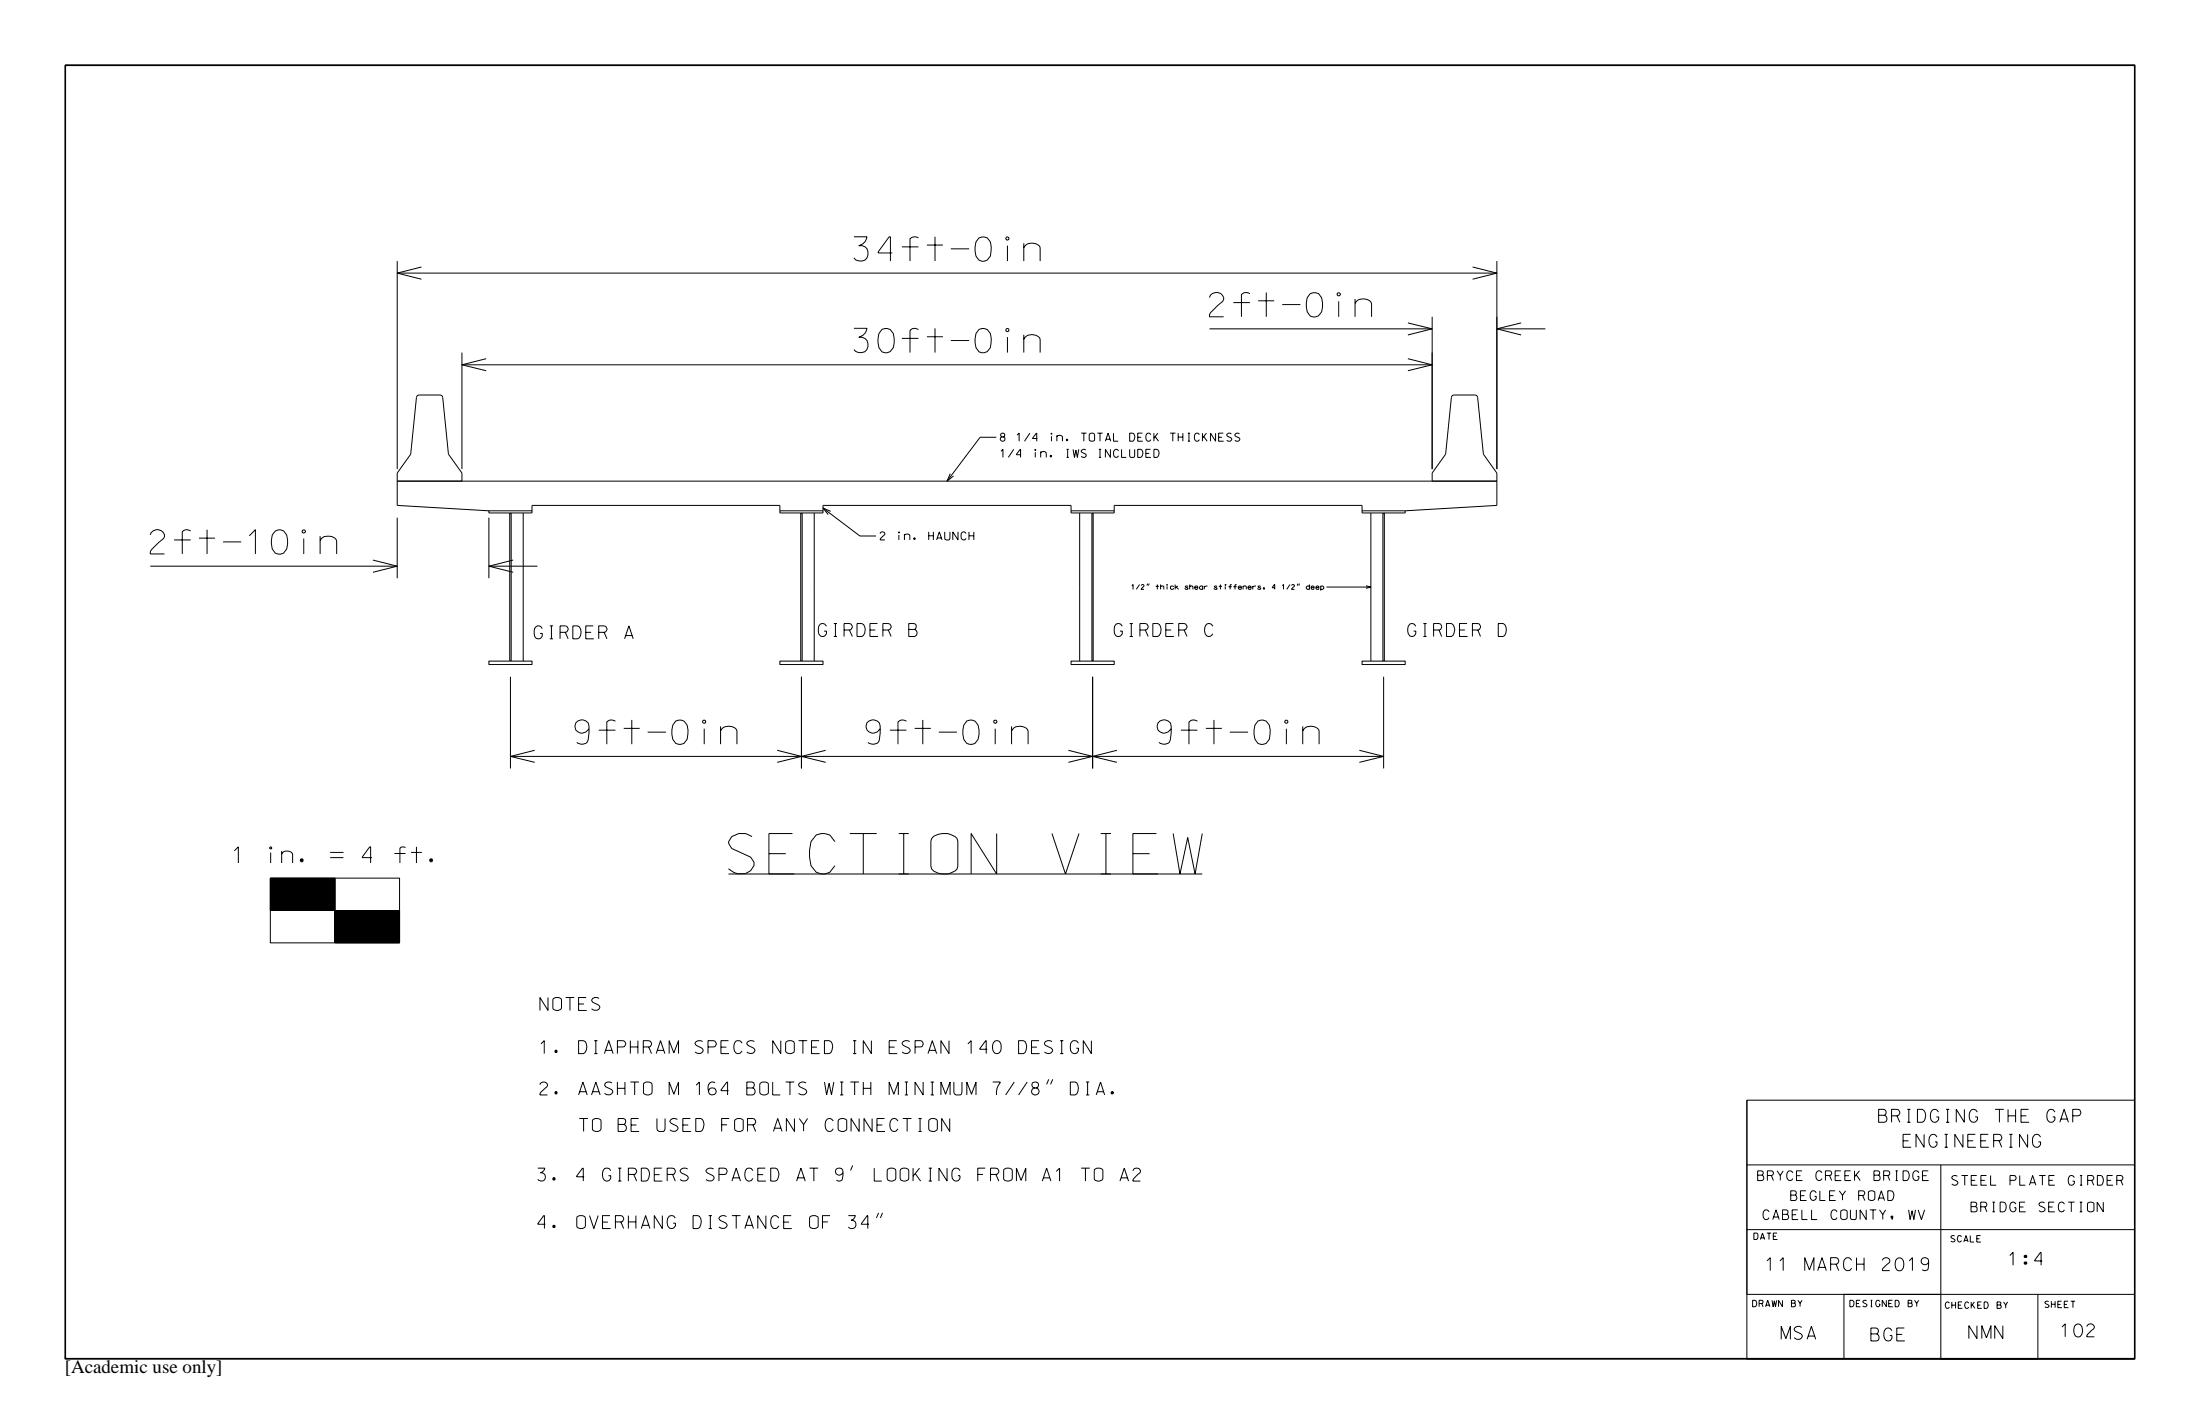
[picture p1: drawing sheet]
<svg xmlns="http://www.w3.org/2000/svg" width="432mm" height="279mm" viewBox="0 0 432 279" stroke-linecap="round" stroke-linejoin="round" font-family="sans-serif">
<path d="M12.8 266.3v.3h406.2v-253.8h-406.2v253.8" fill="none" stroke="#000" stroke-width=".25"/>
<g fill="none" stroke="#000" stroke-width=".2">
<path d="M12.8 12.7h406.2v254h-406.2zM78 51.2v40.8M78 53.6h215.8M82.7 52.4l-4.7 1.2 4.7 1.2M289 52.4l4.8 1.2-4.8 1.2M293.8 51.2v40.8M90.7 69.2v22.8M90.7 71.6h190.4M95.4 70.4l-4.7 1.2 4.7 1.1M237.4 64.5h43.7M276.3 70.4l4.8 1.2-4.8 1.1M276.3 63.4l4.8 1.1-4.8 1.2"/>
<path d="M281.1 62.2v29.8M285 77.7l.4-.2h4.1l.4 .2 1.2 11.4 2.7 3.7v1.6h-12.7v-1.6l2.6-3.7zM293.8 64.5h9.5M298.6 63.4l-4.8 1.1 4.8 1.2M161.5 99.7l7.3 5.5h3.1M186.5 92.9l-.6 1.5 1.2-1M195.5 85.8h-3.1l-6.5 8.6M29.5 111.1h48.5M73.2 109.9l4.8 1.2-4.8 1.2M78 101.6v11.9M96 100.2l-18-1v-6.4l2.6-3.7 1.1-11.1 .3-.4 4.4-.1 .4 .2 1.2 11.4 2.7 3.7v1.6h-12.7h215.8v4.8l-18 1M96 101.6v11.9"/>
<path d="M96 111.1h9.5M100 100.6h.3v29.1h-.3zM100 100.6h-4v-.4h8.4v.4h-4.1M100.7 109.9l-4.7 1.2 4.7 1.2M102.7 100.6v29.1M104.4 100.2v-1h48.7v1M157.2 100.6h.2v29.1h-.2zM157.2 100.6h-4.1v-.4h8.4v.4h-4.1M159.8 100.6v29.1M161.5 100.2v-1h48.7v1M163.1 100.3l-1.6-.6 1.1 1.3M211.9 100.6v29.1"/>
<path d="M214.3 100.6h.3v29.1h-.3zM214.3 100.6h-4.1v-.4h8.5v.4h-4.1M218.7 100.2v-1h48.6v1M225.2 114.5l-.1 .4M225.6 114.5l-.2 .4M254.8 114.5l-.2 .4M255.1 114.5l-.2 .4M260.3 115.2h8.8M268.1 114.9l1 .3-1 .2M269.1 100.6v29.1M271.4 100.6h.3v29.1h-.3zM271.4 100.6h-4.1v-.4h8.5v.4h-4.1"/>
<path d="M100 129.7h-4v.7h8.4v-.7h-4.1M100.2 132.8v18M157.2 129.7h-4.1v.7h8.4v-.7h-4.1M157.3 132.8v18M214.3 129.7h-4.1v.7h8.5v-.7h-4.1M214.5 132.8v18M271.4 129.7h-4.1v.7h8.5v-.7h-4.1M271.6 132.8v18M100.2 148.4h171.4M105 147.2l-4.8 1.2 4.8 1.2M152.5 147.2l4.8 1.2-4.8 1.2M162.1 147.2l-4.8 1.2 4.8 1.2"/>
<path d="M209.7 147.2l4.8 1.2-4.8 1.2M219.2 147.2l-4.7 1.2 4.7 1.2M266.8 147.2l4.8 1.2-4.8 1.2M53 172.3h.1M53 178.6h.1M53.1 172.3h25.3v12.7h-25.3zM53.1 178.6h25.3M53.1 172.3l6.3 6.3 6.3-6.3M53.1 175.6l3 3 6.4-6.3 3.3 3.3-3.1 3M53.1 177.8l.8 .8 6.4-6.3 5.5 5.4-1 .9M53.1 178.5l.1 .1 6.3-6.3 6.3 6.2-.3 .1M53.1 178.6l6.3-6.3 6.3 6.3"/>
<path d="M53.1 178.4l6.1-6.1 6.3 6.3M53.1 178l5.7-5.7 6.4 6.3M53.1 177.9l5.6-5.6 6.4 6.3M53.1 177.7l5.3-5.4 6.4 6.3 1-.9M53.1 177.5l5.1-5.2 6.4 6.3M53.1 177.4l5.1-5.1 6.4 6.3M53.1 177.4l5-5.1 6.4 6.3M53.1 177.3l4.9-5 6.4 6.3 1.4-1.3-1.3 1.3M53.1 177.2l4.8-4.9 6.4 6.3 1.5-1.4M53.1 177l4.6-4.7 6.4 6.3 1.7-1.5M53.1 176.7l4.3-4.4 6.4 6.3M53.1 176.6l4.3-4.3 6.3 6.3"/>
<path d="M53.1 176.5l4.1-4.2 6.4 6.3M53.1 176l3.7-3.7 6.4 6.3M53.1 175.9l3.6-3.6 6.3 6.3M53.1 175.6l3.3-3.3 6.4 6.3 3-3M53.1 175.5l3.1-3.2 6.4 6.3M53.1 175.4l3.1-3.1 6.3 6.3M53.1 175.4l3-3.1 6.4 6.3M53.1 175.3l2.9-3 6.4 6.3M53.1 175.2l2.8-2.9 6.4 6.3M53.1 175l2.6-2.7 6.4 6.3M53.1 174.9l2.6-2.6 6.4 6.3M53.1 174.9l2.5-2.6 6.4 6.3"/>
<path d="M53.1 174.8l2.4-2.5 6.4 6.3M53.1 174.7l2.4-2.4 6.3 6.3M53.1 174.2l1.9-1.9 6.4 6.3 4.4-4.3M53.1 174.2l1.8-1.9 6.4 6.3M53.1 174.1l1.8-1.8 6.3 6.3 4.6-4.5M53.1 173.3l.9-1 6.4 6.3M53.1 173.1l.8-.8 6.4 6.3M53.1 172.9l.5-.6-.5 .6 .5-.6 6.4 6.3M53.1 172.7l.3-.4 6.4 6.3M53.1 172.5l.1-.2 6.4 6.3 6.2-6.1M53.1 172.4l6.4 6.2 6.3-6.2M53.1 172.3l6.3 6.3 6.4-6.3"/>
<path d="M53.1 172.4l6.2 6.2M53.1 172.4l6.1 6.2M53.1 172.4l.1-.1-.1 .2 6.1 6.1M53.1 172.6l6 6M53.1 172.6l.2-.3-.2 .3 6 6M53.1 172.7l5.8 5.9M53.1 172.8l5.8 5.8M53.1 173l5.6 5.6M53.1 173l5.5 5.6M53.1 173.1l5.5 5.5M53.1 173.2l5.4 5.4M53.1 173.3l5.3 5.3"/>
<path d="M53.1 173.5l5.1 5.1M53.1 173.7l4.9 4.9M53.1 173.8l4.8 4.8M53.1 174l4.6 4.6M53.1 174.1l4.5 4.5M53.1 174.2l4.4 4.4M53.1 174.2l4.3 4.4M53.1 174.3l4.3 4.3M53.1 174.4l4.2 4.2M53.1 174.4l4.1 4.2M53.1 174.5l4.1 4.1M53.1 174.6l4 4"/>
<path d="M53.1 174.7l3.8 3.9M53.1 174.8l3.8 3.8M53.1 174.9l3.7 3.7M53.1 174.9l3.6 3.7M53.1 175l3.6 3.6M53.1 175.1l3.5 3.5M53.1 175.2l3.3 3.4M53.1 175.3l3.3 3.3M53.1 175.3l3.3 3.3-3.3-3.3M53.1 175.4l3.2 3.2M53.1 175.4l3.1 3.2-3.1-3.1M53.1 175.5l3.1 3.1"/>
<path d="M53.1 175.6l3 3-3-3M53.1 175.7l2.9 2.9M53.1 175.8l2.8 2.8M53.1 175.9l2.7 2.7M53.1 176l2.6 2.6M53.1 176.4l2.2 2.2M53.1 176.4l2.1 2.2-2.1-2.1M53.1 176.5l2.1 2.1M53.1 176.6l2 2-2-2M53.1 176.6l2 2M53.1 176.7l1.9 1.9M53.1 176.9l1.7 1.7"/>
<path d="M53.1 177.1l1.5 1.5M53.1 177.2l1.4 1.4M53.1 177.2l1.3 1.4M53.1 177.3l1.3 1.3M53.1 177.4l1.2 1.2M53.1 177.4l1.1 1.2-1.1-1.1M53.1 177.6l.9 1M53.1 177.7l.9 .9M53.1 177.8l.8 .8M53.1 177.9l.7 .7M53.1 177.9l.6 .7-.6-.6M53.1 178l.6 .6"/>
<path d="M53.1 178.1l.5 .5-.5-.5M53.1 178.1l.5 .5M53.1 178.2l.4 .4M53.1 178.3l.3 .3M53.1 178.4l.2 .2M53.1 178.4l.1 .2-.1-.1M53.1 178.5l.1 .1M53.1 178.6h.1M53.1 172.3h.1M53.1 172.7l.4-.4-.4 .5M53.1 173.1l.7-.8-.7 .8M53.1 172.3v.1"/>
<path d="M53.2 172.3l6.3 6.3 6.3-6.1-.3-.2M53.3 172.3l-.2 .2M53.3 172.3l-.2 .3M53.3 172.3l6.4 6.3M53.4 172.3l6.4 6.3M53.4 172.3l-.3 .3 5.9 6 6.4-6.3M53.4 172.3l6.3 6.3M53.5 172.3l6.4 6.3M53.6 172.3l-.5 .5M53.7 172.3l6.3 6.3M53.7 172.3l-.6 .6M53.7 172.3l-.6 .7"/>
<path d="M53.7 172.3l6.4 6.3M53.8 172.3l6.3 6.3M53.8 172.3l-.7 .7M53.8 172.3l6.4 6.3M53.8 178.6l6.4-6.3 5.6 5.6-.9 .7M53.9 172.3l-.8 .8M53.9 172.3l6.4 6.3M54.1 172.3l-1 1.1 1-1.1 6.4 6.3M54.3 172.3l-1.2 1.2 1.1-1.2 6.4 6.3M54.3 172.3l-1.2 1.2M54.3 172.3l6.4 6.3M54.3 172.3l-1.2 1.3"/>
<path d="M54.4 172.3l-1.3 1.3M54.4 172.3l-1.3 1.4M54.4 172.3l6.4 6.3 5-4.9-1.5-1.4M54.5 172.3l-1.4 1.5M54.5 172.3l6.4 6.3 4.9-4.8M54.6 172.3l-1.5 1.5M54.6 172.3l6.3 6.3 4.9-4.8-1.6-1.5M54.7 172.3l-1.6 1.7M54.7 172.3l6.4 6.3 4.7-4.6M54.8 172.3l-1.7 1.7M54.8 172.3l6.4 6.3M54.8 172.3l-1.7 1.8"/>
<path d="M55 172.3l-1.9 1.9M55.1 178.6l6.4-6.3 4.3 4.3-2.1 2M55.1 172.3l-2 2.1M55.1 172.3l6.4 6.3 4.3-4.2M55.2 172.3l-2.1 2.1M55.2 172.3l-2.1 2.2M55.3 172.3l-2.2 2.2M55.3 172.3l6.3 6.3 4.2-4M55.3 172.3l-2.2 2.3M55.3 172.3l6.4 6.3M55.4 172.3l-2.3 2.3M55.5 172.3l-2.4 2.4"/>
<path d="M55.6 172.3l-2.5 2.6M55.8 172.3l-2.7 2.7M55.8 172.3l-2.7 2.8M55.8 172.3l6.4 6.3M55.9 172.3l-2.8 2.9M55.9 178.6l6.4-6.3 3.5 3.4-3 2.9M56 172.3l-2.9 2.9M56 172.3l6.3 6.3M56.1 172.3l-3 3.1M56.3 172.3l-3.2 3.2M56.3 172.3l-3.2 3.3M56.3 172.3l6.4 6.3"/>
<path d="M56.4 172.3l-3.3 3.3M56.4 172.3l-3.3 3.4M56.4 178.6l6.4-6.3 3 2.9-3.5 3.4M56.4 172.3l6.4 6.3M56.5 172.3l-3.4 3.4M56.5 172.3l-3.4 3.5 2.9 2.8M56.5 172.3l-3.4 3.5M56.5 172.3l6.4 6.3 2.9-2.8M56.6 172.3l6.4 6.3M56.6 172.3l-3.5 3.6 2.7 2.7M56.6 172.3l-3.5 3.5M56.7 172.3l-3.6 3.7 2.6 2.6-2.6-2.7"/>
<path d="M56.7 172.3l-3.6 3.7 2.6 2.6M56.7 172.3l6.4 6.3M56.9 172.3l-3.8 3.8 2.5 2.5-2.5-2.5M56.9 172.3l-3.8 3.8M56.9 172.3l6.4 6.3 2.5-2.5-3.9-3.8-6.4 6.3M56.9 172.3l-3.8 3.9 2.4 2.4-2.4-2.4 3.9-3.9M56.9 172.3l-3.8 3.9M56.9 172.3l6.4 6.3M57 172.3l6.3 6.3M57 172.3l-3.9 4M57 172.3l6.4 6.3 2.4-2.3M57.1 172.3l-4 4.1 2.2 2.2"/>
<path d="M57.1 172.3l-4 4M57.1 172.3l6.4 6.3M57.1 172.3l-4 4.1M57.2 172.3l-4.1 4.2M57.3 172.3l-4.2 4.2M57.3 172.3l6.4 6.3M57.3 172.3l-4.2 4.3M57.5 172.3l-4.4 4.4 4.4-4.4 6.4 6.3 1.9-1.8M57.6 172.3l-4.5 4.6 4.5-4.6 6.4 6.3 1.8-1.7M57.7 172.3l-4.6 4.7M57.7 172.3l6.4 6.3 1.7-1.6M57.8 172.3l-4.7 4.7"/>
<path d="M57.8 172.3l6.4 6.3M57.8 172.3l-4.7 4.8 4.8-4.8M57.9 172.3l-4.8 4.9M58 172.3l-4.9 4.9M58 172.3l6.3 6.3M58.1 178.6l-5-5 5 5M58.1 172.3l-5 5.1M58.2 178.6l-5.1-5.1 5.1 5.1M58.3 172.3l-5.2 5.2M58.3 172.3l-5.2 5.3M58.3 172.3l6.4 6.3M58.4 172.3l-5.3 5.4"/>
<path d="M58.5 172.3l-5.4 5.4 5.4-5.4M58.5 172.3l6.3 6.3M58.6 172.3l-5.5 5.6 .7 .7M58.6 172.3l-5.5 5.5M58.6 172.3l6.4 6.3M58.7 172.3l-5.6 5.7M58.7 172.3l6.4 6.3 .7-.6M58.9 172.3l6.4 6.3 .5-.4M58.9 172.3l-5.8 5.8M58.9 172.3l-5.8 5.9M58.9 172.3l-5.8 5.9 .3 .4-.3-.3M58.9 172.3l6.4 6.3"/>
<path d="M59 172.3l-5.9 6M59 172.3l6.4 6.3 .4-.3M59.1 172.3l-6 6.1 .2 .2M59.1 172.3l-6 6M59.1 172.3l6.4 6.3M59.2 172.3l6.4 6.3M59.2 172.3l-6.1 6.2 .1 .1M59.2 172.3l-6.1 6.2M59.3 172.3l-6.2 6.2M59.3 172.3l6.4 6.3M59.3 172.3l-6.2 6.3M59.4 172.3l-6.3 6.3"/>
<path d="M59.4 172.3l12.7 12.7M59.5 172.3l6.3 6.2M59.5 172.3l-6.4 6.3M59.6 172.3l6.2 6.1M59.7 172.3l-6.4 6.3-.2-.3M59.8 172.3l6 6-.5 .3M59.9 172.3l-6.4 6.3M59.9 172.3l5.9 5.9M60 172.3l-6.4 6.3-.5-.6M60.1 172.3l5.7 5.6M60.1 172.3l-6.3 6.3M60.3 172.3l5.5 5.5-.9 .8-6.4-6.3-5.4 5.5"/>
<path d="M60.4 172.3l-6.4 6.3-.9-.9M60.4 172.3l5.4 5.4M60.5 172.3l-6.4 6.3M60.5 172.3l5.3 5.2M60.6 172.3l5.2 5.1M60.6 172.3l-6.4 6.3-1.1-1.1M60.7 172.3l5.1 5.1-5.2-5.1-6.3 6.3M60.7 172.3l-6.4 6.3M60.7 172.3l5.1 5M60.9 172.3l4.9 4.9M61 172.3l4.8 4.7M61.1 172.3l4.7 4.6"/>
<path d="M61.2 172.3l4.6 4.6M61.2 172.3l-6.4 6.3M61.2 172.3l4.6 4.5M61.3 172.3l4.5 4.4M61.3 172.3l-6.4 6.3-1.8-1.8 4.5-4.5 6.3 6.3M61.5 172.3l4.3 4.2M61.6 172.3l-6.3 6.3M61.6 172.3l4.2 4.2-2.3 2.1M61.6 172.3l-6.4 6.3M61.6 172.3l4.2 4.1M61.7 172.3l4.1 4.1M61.7 172.3l-6.4 6.3"/>
<path d="M61.7 172.3l4.1 4M61.8 172.3l4 3.9-2.5 2.4M61.8 172.3l-6.4 6.3-2.3-2.3M61.9 172.3l-6.3 6.3 6.4-6.3 3.8 3.7M61.9 172.3l3.9 3.8M61.9 172.3l3.9 3.8-2.6 2.5M61.9 172.3l-6.4 6.3-2.4-2.5M62 172.3l3.8 3.8M62.1 172.3l3.7 3.7M62.1 172.3l3.7 3.6M62.1 172.3l-6.4 6.3M62.2 172.3l3.6 3.6"/>
<path d="M62.2 172.3l3.6 3.5M62.2 172.3l-6.4 6.3M62.3 172.3l3.5 3.5M62.4 172.3l3.4 3.3M62.5 172.3l3.3 3.2M62.6 172.3l3.2 3.1M62.6 172.3l-6.4 6.3M62.7 172.3l3.1 3.1M62.7 172.3l3.1 3M62.7 172.3l-6.4 6.3M62.9 172.3l2.9 2.9M63 172.3l2.8 2.7"/>
<path d="M63 172.3l-6.3 6.3-3.6-3.6M63.1 172.3l2.7 2.6M63.2 172.3l2.6 2.6M63.2 172.3l-6.4 6.3M63.2 172.3l2.6 2.5M63.3 172.3l2.5 2.4M63.3 172.3l-6.4 6.3M63.4 172.3l2.4 2.4M63.4 172.3l2.4 2.3M63.4 172.3l-6.4 6.3-3.9-3.9 2.3-2.4 6.4 6.3M63.5 172.3l2.3 2.3M63.5 172.3l-6.4 6.3"/>
<path d="M63.5 172.3l2.3 2.2-4.2 4.1-6.4-6.3-2.1 2.1M63.5 172.3l2.3 2.2M63.5 172.3l-6.4 6.3-4-4.1M63.7 172.3l2.1 2-4.4 4.3-6.3-6.3-2 2M63.7 172.3l2.1 2.1M63.7 172.3l-6.4 6.3-4.2-4.2M63.8 172.3l2 1.9M63.8 172.3l-6.4 6.3M64 172.3l1.8 1.8M64 172.3l-6.4 6.3M64 172.3l1.8 1.7M64 172.3l-6.3 6.3-4.6-4.6"/>
<path d="M64.1 172.3l1.7 1.7M64.1 172.3l1.7 1.6M64.1 172.3l-6.4 6.3-4.6-4.6M64.2 172.3l-6.4 6.3-4.7-4.7 1.5-1.6 6.4 6.3 4.8-4.7M64.2 172.3l1.6 1.5M64.2 178.6l1.6-1.5-1.6 1.5M64.2 172.3l-6.3 6.3-4.8-4.8M64.3 172.3l-6.3 6.3-4.9-4.9 1.4-1.4M64.3 172.3l1.5 1.4M64.4 172.3l-6.4 6.3-4.9-4.9M64.5 172.3l-6.4 6.3-5-5.1M64.6 172.3l1.2 1.2-5.2 5.1"/>
<path d="M64.6 172.3l-6.4 6.3M64.6 172.3l1.2 1.1-5.3 5.2M64.7 172.3l1.1 1.1M64.7 172.3l1.1 1M64.7 172.3l-6.4 6.3-5.2-5.3M64.8 172.3l1 1M64.8 172.3l-6.3 6.3-5.4-5.4 .8-.9M64.8 172.3l-6.3 6.3-5.4-5.4M64.8 172.3l1 .9M64.8 172.3l1 .9-5.5 5.4M64.9 172.3l-6.4 6.3M64.9 172.3l.9 .8-5.6 5.5"/>
<path d="M64.9 172.3l.9 .8M65 172.3l.8 .8-5.7 5.5 5.7-5.6M65 172.3l.8 .7M65 172.3l-6.4 6.3-5.5-5.5M65.1 172.3l.7 .7M65.1 172.3l-6.4 6.3M65.1 172.3l.7 .6M65.2 172.3l-6.4 6.3-5.7-5.8M65.2 172.3l.6 .6-5.9 5.7M65.2 172.3l.6 .5-5.9 5.8M65.2 172.3l-6.4 6.3-5.7-5.7M65.2 172.3l.6 .5"/>
<path d="M65.3 172.3l.5 .4M65.3 178.6l.5-.4-.5 .4M65.3 172.3l-6.4 6.3M65.4 172.3l.4 .3M65.4 172.3l.4 .3-6.1 6M65.5 172.3l.3 .3-6.1 6M65.5 172.3l.3 .2M65.5 172.3l-6.4 6.3M65.5 172.3l-6.3 6.3-6.1-6.1M65.7 172.3l.1 .1-.1-.1M65.7 172.3l-6.4 6.3M65.7 172.3h.1"/>
<path d="M65.8 177.9l-.7 .7M65.8 178l-.7 .6M65.8 172.3h-12.7v6.3M65.8 172.3v12.7M65.8 174.9l-2.7-2.6-6.4 6.3M65.8 175.3l-3-3-6.4 6.3M65.8 176.5l-4.3-4.2-6.4 6.3M65.8 177.2l-5-4.9-6.4 6.3M65.8 179.8l1.1-1.2 6.4 6.4 5.1-5.2M65.8 179.7l1-1.1 6.4 6.4M65.8 179.5l.8-.9 6.4 6.4M65.8 179.3l.6-.7 6.4 6.4 5.6-5.6"/>
<path d="M65.8 179.2l.5-.6 6.4 6.4 5.7-5.8M65.8 179.1l.4-.5 6.4 6.4 5.8-5.8M65.8 179l.3-.4 6.4 6.4 5.9-5.9M65.8 178.7l6.4 6.3 6.2-6.2M65.8 178.8l6.2 6.2M65.8 179.3l5.6 5.7M65.8 179.5l5.5 5.5M65.8 179.5l5.4 5.5M65.8 179.6l5.4 5.4-5.4-5.4M65.8 179.7l5.3 5.3M65.8 179.8l5.1 5.2M65.8 173.2l-5.5 5.4"/>
<path d="M65.8 173.5l-5.2 5.1M65.8 173.9l-4.8 4.7M65.8 174.1l-4.6 4.5M65.8 174.3l-4.5 4.3M65.8 174.6l-4.1 4M65.8 174.8l-3.9 3.8M65.8 175.1l-3.6 3.5M65.8 175.2l-3.6 3.4M65.8 175.5l-3.2 3.1M65.8 176l-2.7 2.6M65.8 176.4l-2.3 2.2M65.8 176.7l-2 1.9"/>
<path d="M65.8 177.1l-1.6 1.5M65.8 177.3l-1.5 1.3M65.8 177.4l-1.3 1.2M65.8 178.2l-.6 .4M65.8 178.5l-.2 .1M65.8 178.6l6.3 6.4M65.8 178.7l6.2 6.3M65.8 178.8l6.1 6.2M65.8 178.9l6 6.1M65.8 179.1l5.8 5.9M65.8 179.2l5.7 5.8M65.8 179.4l5.6 5.6"/>
<path d="M65.8 179.7l5.2 5.3M65.8 174.3l-2.1-2-6.3 6.3-4.3-4.3M65.8 173.1l-5.6 5.5M65.8 175.9l-2.8 2.7M65.8 176l-2.8 2.6M65.8 176.6l-2.1 2M65.8 176.7l-2.1 1.9M65.8 173.7l-1.5-1.4 1.5 1.5M65.8 175l-3.6 3.6 3.6-3.5-2.8-2.8-6.4 6.3M65.8 175.5l-3.3-3.2-6.4 6.3M65.8 175.9l-3.6-3.6-6.4 6.3M65.8 177l-4.7-4.7-6.4 6.3-1.6-1.6 1.6 1.6"/>
<path d="M65.8 177.3l-5.1-5-6.3 6.3M65.8 173.6l-5.1 5-6.3-6.3-1.3 1.3M65.8 174.2l-4.5 4.4M65.8 174.7l-4 3.9M65.8 175.4l-3.3 3.2M65.8 178.4l-.3 .2M65.8 178.6h-.1M65.8 177.9l-.8 .7M65.8 177.7l-1 .9M65.8 178.1l-.6 .5M65.8 178l-5.8-5.7-6.3 6.3M65.8 172.4l-6.3 6.2"/>
<path d="M65.8 172.8l-5.9 5.8M65.8 176.3l-4.1-4-6.3 6.3M65.8 176.7l-4.4-4.4-6.4 6.3-1.9-1.9M65.8 177l-4.8-4.7-6.4 6.3M65.8 178.1l-5.8-5.8-6.4 6.3M65.8 172.7l-6 5.9M65.8 173.6l-5.1 5M65.8 174.6l-4.1 4 4.1-3.9M65.8 175l-3.7 3.6M65.8 175.3l-3.4 3.3M65.8 175.4l-3.4 3.2M65.8 173.8l-4.9 4.8"/>
<path d="M65.8 178.4l-.4 .2M65.8 172.8l-.5-.5-6.4 6.3M65.8 172.4l-.2-.1-6.4 6.3M65.8 176.9l-1.8 1.7M65.8 177.6l-1.1 1M65.8 177.7l-1.1 .9M65.8 177.3l-1.4 1.3M65.8 173.4l-1.1-1.1-6.4 6.3-5.2-5.2 1.1-1.1 6.3 6.3M65.8 173.5l-1.3-1.2-6.4 6.3M65.8 174.4l-2.2-2.1-6.4 6.3M65.8 174.8l-2.5-2.5-6.4 6.3M65.8 177.6l-1.1 1 1.1-1-5.3-5.3-6.5 6.3"/>
<path d="M65.8 176.5l-2.2 2.1M65.8 176.8l-1.8 1.8M65.8 177.2l-1.5 1.4M65.8 177.8l-1 .8M65.8 178.3l-.4 .3M65.8 175.2l-2.9-2.9-6.4 6.3-3.4-3.4M65.8 175.6l-3.4-3.3-6.4 6.3M65.8 177.1l-4.8-4.8-6.4 6.3-1.5-1.5M65.8 178.3l-6.1-6-6.4 6.3M65.8 172.6l-6.1 6M65.8 173l-5.7 5.6M65.8 173.3l-5.4 5.3"/>
<path d="M65.8 173.4l-5.4 5.2M65.8 174.1l-4.7 4.5M65.8 174.4l-4.3 4.2M65.8 174.9l-3.8 3.7M65.8 175.6l-3.1 3M65.8 178.2l-6-5.9-6.4 6.3M65.8 172.5l-6.1 6.1M65.8 172.9l-5.8 5.7M65.8 173.6l-1.4-1.3 1.4 1.3M65.8 172.9l-.7-.6-6.4 6.3-5.6-5.6M65.8 177.5l-1.2 1.1M65.8 174.1l-1.9-1.8-6.4 6.3-4.4-4.4"/>
<path d="M65.8 175.4l-3.1-3.1-6.4 6.3M65.8 176.8l-4.6-4.5-6.3 6.3-1.8-1.8 1.7 1.8M65.8 177.2l-4.9-4.9-6.4 6.3-1.4-1.4M65.8 173.2l-5.4 5.4 5.4-5.3M65.8 174.9l-3.9 3.7M65.8 175.2l-3.5 3.4M65.8 175.8l-3 2.8M65.8 176.1l-2.6 2.5M65.9 178.6l-.1 .2M65.9 178.6l6.3 6.4M65.9 178.6l6.4 6.4 6.1-6.1M66 178.6l-.2 .3 .2-.3"/>
<path d="M66 178.6l-.2 .3M66 178.6l6.4 6.4M66 178.6l-.2 .4M66.1 178.6l-.3 .4 6 6 6.3-6.4M66.1 178.6l-.3 .4M66.1 178.6l6.4 6.4 5.9-6M66.3 178.6l-.5 .6M66.4 178.6l-.6 .7M66.5 178.6l-.7 .9M66.6 178.6l-.8 .9 5.4 5.5M66.6 178.6l-.8 .9M66.6 178.6l6.4 6.4"/>
<path d="M66.7 178.6l-.9 1M66.7 178.6l-.9 1 5.3 5.4M66.7 178.6l6.4 6.4M66.9 178.6l-1.1 1.1 5.2 5.3M66.9 178.6l-1.1 1.2 5.1 5.2M66.9 178.6l6.3 6.4M67 178.6l-1.2 1.3 5.1 5.1M67 178.6l-1.2 1.2M67 178.6l6.4 6.4 5-5.1M67.2 178.6l-1.4 1.5M67.3 178.6l-1.5 1.6M67.3 178.6l6.4 6.4"/>
<path d="M67.3 178.6l-1.5 1.7 1.6-1.7 6.3 6.4 4.7-4.7M67.5 178.6l-1.7 1.8 4.6 4.6 6.4-6.4 1.6 1.7M67.5 178.6l-1.7 1.7M67.5 178.6l6.3 6.4 4.6-4.6M67.6 178.6l-1.8 1.9M67.6 178.6l6.4 6.4 4.4-4.4M67.7 178.6l-1.9 2M67.7 178.6l-1.9 2.1M67.7 178.6l6.4 6.4 4.3-4.3-2-2.1-6.4 6.4-4.2-4.3M67.8 178.6l-2 2.1M67.8 178.6l6.4 6.4 4.2-4.2M67.9 178.6l6.4 6.4"/>
<path d="M67.9 178.6l-2.1 2.2M67.9 178.6l-2.1 2.3 4.1 4.1 6.4-6.4 2.1 2.2M67.9 178.6l6.4 6.4 4.1-4.1M68 178.6l-2.2 2.3M68 178.6l6.4 6.4M68.1 178.6l-2.3 2.4M68.1 178.6l6.4 6.4 3.9-4M68.2 178.6l6.4 6.4 3.8-3.8M68.2 178.6l-2.4 2.5M68.4 178.6l-2.6 2.7 3.7 3.7M68.4 178.6l-2.6 2.7M68.4 178.6l6.4 6.4"/>
<path d="M68.4 178.6l-2.6 2.8 3.6 3.6M68.4 178.6l6.4 6.4 3.6-3.6M68.5 178.6l-2.7 2.8 3.6 3.6 6.3-6.4 2.7 2.8M68.5 178.6l-2.7 2.8M68.5 178.6l6.4 6.4M68.5 178.6l-2.7 2.9M68.6 178.6l6.4 6.4M68.6 178.6l-2.8 2.9M68.7 178.6l-2.9 3M68.7 178.6l6.4 6.4M68.9 178.6l-3.1 3.2M68.9 178.6l6.3 6.4"/>
<path d="M68.9 178.6l6.4 6.4 3.1-3.1-3.1 3.1M68.9 178.6l-3.1 3.3M69 178.6l-3.2 3.3M69 178.6l6.4 6.4 3-3.1-3.3-3.3-6.4 6.4M69.2 178.6l-3.4 3.5M69.3 178.6l-3.5 3.6M69.4 178.6l-3.6 3.7M69.4 178.6l6.3 6.4 2.7-2.7M69.5 178.6l-3.7 3.8M69.5 178.6l6.4 6.4M69.7 178.6l-3.9 4M69.7 178.6l-3.9 4 2.3 2.4"/>
<path d="M69.7 178.6l6.4 6.4 2.3-2.4-2.3 2.4M69.7 178.6l6.4 6.4 2.3-2.3M69.8 178.6l-4 4.1M69.9 178.6l-4.1 4.2M70 178.6l-4.2 4.2M70 178.6l6.3 6.4 2.1-2.1M70 178.6l-4.2 4.3M70.1 178.6l-4.3 4.4 4.3-4.4M70.1 178.6l6.4 6.4 1.9-1.9-4.4-4.5-6.4 6.4M70.1 178.6l-4.3 4.5M70.2 178.6l-4.4 4.5M70.2 178.6l-4.4 4.6"/>
<path d="M70.2 178.6l6.4 6.4 1.8-1.8-4.5-4.6M70.4 178.6l-4.6 4.7M70.4 178.6l6.4 6.4M70.4 178.6l-4.6 4.8M70.5 178.6l6.4 6.4M70.5 178.6l-4.7 4.8M70.6 178.6l-4.8 4.9 1.4 1.5M70.6 178.6l-4.8 4.9M70.6 178.6l6.4 6.4M70.6 178.6l6.3 6.4M70.7 178.6l-4.9 5M70.7 178.6l-4.9 5.1"/>
<path d="M70.7 178.6l6.4 6.4M70.9 178.6l6.4 6.4 1.1-1.2-5.1-5.2-6.4 6.4-1.1-1.2M70.9 178.6l-5.1 5.2 1.2 1.2 6.3-6.4M70.9 178.6l-5.1 5.2M70.9 178.6l-5.1 5.3M70.9 178.6l6.4 6.4M71 178.6l-5.2 5.3 1.1 1.1 6.3-6.4 5.2 5.3M71 178.6l-5.2 5.3M71 178.6l6.4 6.4 1-1.1-5.3-5.3-6.4 6.4M71.1 178.6l-5.3 5.4 .9 1M71.1 178.6l-5.3 5.4M71.1 178.6l6.4 6.4 .9-1-1 1"/>
<path d="M71.2 178.6l-5.4 5.5M71.3 178.6l-5.5 5.6M71.4 178.6l-5.6 5.7M71.4 178.6l6.4 6.4M71.5 178.6l-5.7 5.8M71.5 178.6l6.4 6.4M71.7 178.6l-5.9 6M71.8 178.6l-6 6.1M72 178.6l-6.2 6.3M72 178.6l6.4 6.4M72.1 178.6l-6.3 6.4M72.1 178.6l6.3 6.4"/>
<path d="M72.2 178.6l6.2 6.3M72.2 178.6l-6.3 6.4M72.2 178.6l6.2 6.2M72.3 178.6l6.1 6.2M72.4 178.6l6 6.1M72.4 178.6l-6.4 6.4M72.6 178.6l5.8 5.9M72.7 178.6l5.7 5.8M72.7 178.6l-6.3 6.4M72.7 178.6l5.7 5.7M72.8 178.6l5.6 5.7M72.8 178.6l5.6 5.7-5.6-5.7-6.4 6.4"/>
<path d="M72.9 178.6l-6.4 6.4-.7-.7M72.9 178.6l5.5 5.6M73 178.6l5.4 5.5M73 178.6l-6.4 6.4-.8-.9M73 178.6l5.4 5.4M73.1 178.6l5.3 5.4M73.3 178.6l5.1 5.2M73.4 178.6l5 5.1M73.4 178.6l5 5M73.5 178.6l4.9 5M73.5 178.6l-6.4 6.4M73.7 178.6l4.7 4.8"/>
<path d="M73.8 178.6l4.6 4.7M73.8 178.6l-6.3 6.4M73.9 178.6l-6.4 6.4-1.7-1.8M74 178.6l-6.3 6.4-1.9-1.9M74.1 178.6l-6.3 6.4M74.1 178.6l-6.4 6.4-1.9-2M74.2 178.6l4.2 4.4M74.2 178.6l4.2 4.3-4.2-4.3-6.4 6.4M74.3 178.6l4.1 4.2M74.3 178.6l-6.4 6.4M74.4 178.6l4 4.1-4.1-4.1-6.4 6.4M74.4 178.6l4 4.1"/>
<path d="M74.4 178.6l-6.4 6.4M74.6 178.6l3.8 3.9-3.9-3.9-6.3 6.4-2.4-2.4M74.6 178.6l-6.4 6.4M74.6 178.6l3.8 3.9M74.7 178.6l3.7 3.8M74.8 178.6l-6.4 6.4M74.8 178.6l3.6 3.7M74.9 178.6l3.5 3.6M74.9 178.6l-6.4 6.4M75.1 178.6l3.3 3.4-3.4-3.4-6.3 6.4-2.9-2.9M75.2 178.6l3.2 3.3-3.2-3.3-6.4 6.4-3-3M75.2 178.6l-6.3 6.4-3.1-3.1 3.2-3.3"/>
<path d="M75.3 178.6l-6.4 6.4-3.1-3.2M75.3 178.6l3.1 3.2-3.2 3.2M75.3 178.6l3.1 3.2M75.4 178.6l-6.4 6.4-3.2-3.2 3.1-3.2M75.4 178.6l3 3.2M75.4 178.6l3 3.1M75.5 178.6l2.9 3M75.5 178.6l-6.4 6.4M75.5 178.6l2.9 2.9M75.7 178.6l2.7 2.8M75.8 178.6l2.6 2.7M75.8 178.6l-6.3 6.4"/>
<path d="M75.9 178.6l2.5 2.6M76 178.6l2.4 2.5M76 178.6l-6.4 6.4-3.8-3.8 2.4-2.6M76 178.6l2.4 2.4M76.1 178.6l2.3 2.4M76.1 178.6l-6.4 6.4-3.9-4 2.3-2.4M76.2 178.6l2.2 2.3M76.3 178.6l2.1 2.1M76.3 178.6l2.1 2.2M76.3 178.6l-6.3 6.4M76.5 178.6l-6.4 6.4M76.5 178.6l1.9 2"/>
<path d="M76.6 178.6l-6.4 6.4-4.4-4.4M76.6 178.6l1.8 1.9M76.6 178.6l1.8 2M76.6 178.6l-6.4 6.4-4.4-4.5 1.8-1.9M76.6 178.6l1.8 1.8M76.7 178.6l-6.4 6.4-4.5-4.6M76.7 178.6l1.7 1.8M76.8 178.6l1.6 1.6M76.8 178.6l1.6 1.7M76.8 178.6l-6.4 6.4M77 178.6l-6.4 6.4M77 178.6l1.4 1.5"/>
<path d="M77 178.6l-6.3 6.4-4.9-4.9M77 178.6l1.4 1.4M77.1 178.6l1.3 1.4M77.1 178.6l-6.4 6.4M77.2 178.6l-6.4 6.4-5-5 1.2-1.4M77.2 178.6l1.2 1.3M77.3 178.6l1.1 1.1-5.2 5.3M77.3 178.6l1.1 1.2M77.3 178.6l-6.4 6.4M77.3 178.6l-6.3 6.4M77.4 178.6l-6.4 6.4M77.4 167.5h2.2"/>
<path d="M77.6 178.6l-6.4 6.4M77.6 178.6l.8 .9M77.6 178.6l.8 .9-5.4 5.5M77.6 178.6l-6.3 6.4M77.7 178.6l-6.4 6.4M77.8 178.6l.6 .7M77.8 178.6l.6 .8M77.8 178.6l-6.4 6.4M77.9 178.6l-6.4 6.4M77.9 178.6l.5 .6M78.1 178.6l.3 .4M78.2 178.6l.2 .2"/>
<path d="M78.2 178.6l.2 .3M78.3 178.6l-6.4 6.4-6.1-6.1 .1-.3M78.4 178.6l-6.4 6.4M78.4 178.6v.1M78.4 178.6v.2M78.4 178.6l-6.3 6.4M78.4 178.7l-6.3 6.3M78.4 178.8l-6.1 6.2M78.4 179.7l-5.2 5.3M78.4 179.2l-.5-.6-6.4 6.4-5.7-5.8M78.4 179.7l-1-1.1-6.4 6.4M78.4 178.6v6.4h-12.6"/>
<path d="M78.4 179.4l-.7-.8 .7 .8M78.4 178.9l-.2-.3-6.4 6.4-6-6.1M78.4 179l-.4-.4-6.4 6.4-5.8-5.9M78.4 180l-5 5-6.3-6.4-1.3 1.4 4.9 5M78.4 178.8l-6.2 6.2M78.4 179l-6 6M78.4 179.1l-5.8 5.9M78.4 179.3l-5.7 5.7M78.4 179.7l-5.3 5.3M78.4 179.8l-5.1 5.2M78.4 179.1l-.4-.5 .4 .5M78.4 179.8l-1.1-1.2-6.4 6.4"/>
<path d="M78.4 178.8l-.1-.2 .1 .2M78.4 179.4l-5.6 5.6M78.4 179.6l-5.4 5.4M78.4 179.8l-5.2 5.2M78.4 178.6l-6.4 6.4-6.2-6.3M78.4 179l-.3-.4-6.4 6.4-5.9-5.9M78.4 179.5l-.9-.9-6.4 6.4M78.4 179.5l-5.4 5.5M78.4 179.3l-5.6 5.7M78.4 179.4l-5.5 5.6M78.4 180l-5 5M78.4 178.9l-.2-.3 .2 .3"/>
<path d="M78.4 179.2l-.6-.6 .6 .7M78.4 178.9l-6 6.1M78.4 179.2l-5.7 5.8M79.6 166.3a.89 .89 0 0 0-1.1 .1v2.9M143 171.5h93M65.7 185h.1M65.8 184.9l6.2-6.3 6.4 6.4M65.8 184.6l5.8-6 6.4 6.4M65.8 184.4l5.6-5.8 6.4 6.4M65.8 184.1l5.4-5.5 6.3 6.4M65.8 183.7l5-5.1 6.4 6.4M65.8 183.6l4.9-5 6.3 6.4"/>
<path d="M65.8 183.2l4.5-4.6 6.4 6.4 1.7-1.7M65.8 183.1l4.4-4.5 6.4 6.4 1.8-1.9M65.8 182.9l4.2-4.3 6.4 6.4M65.8 182.7l4-4.1 6.4 6.4 2.2-2.2-2.2 2.2M65.8 182.6l3.8-4 6.4 6.4 2.4-2.4-3.9-4-6.4 6.4M65.8 182.4l3.6-3.8 6.4 6.4M65.8 182.2l3.5-3.6 6.4 6.4M65.8 182.1l3.3-3.5 6.4 6.4 2.9-2.9-3.4-3.5-6.4 6.4M65.8 182l3.3-3.4 6.4 6.4 2.9-3-3 3M65.8 181.7l3-3.1 6.4 6.4M65.8 181.5l2.9-2.9 6.3 6.4M65.8 181l2.4-2.4 6.3 6.4 3.9-3.9"/>
<path d="M65.8 180.6l1.9-2 6.3 6.4 4.4-4.4M65.8 180.4l1.7-1.8 6.4 6.4 4.5-4.5M65.8 180.3l1.6-1.7 6.4 6.4M65.8 180.2l1.5-1.6 6.4 6.4 4.7-4.8M65.8 180l4.9 5M65.8 180.2l4.8 4.8M65.8 180.3l4.6 4.7M65.8 180.7l4.3 4.3M65.8 180.8l4.2 4.2M65.8 181.1l3.8 3.9M65.8 181.3l3.7 3.7M65.8 181.5l3.5 3.5"/>
<path d="M65.8 181.5l3.4 3.5M65.8 181.6l3.3 3.4M65.8 181.7l3.3 3.3M65.8 182.2l2.8 2.8M65.8 182.2l2.7 2.8M65.8 182.3l2.6 2.7M65.8 182.4l2.6 2.6M65.8 182.5l2.4 2.5M65.8 182.7l2.3 2.3M65.8 182.7l2.2 2.3M65.8 182.8l2.1 2.2M65.8 182.9l2.1 2.1"/>
<path d="M65.8 183l2 2M65.8 183.2l1.8 1.8M65.8 183.3l1.7 1.7M65.8 183.4l1.6 1.6 6.4-6.4 4.6 4.7-1.6 1.7M65.8 183.4l1.5 1.6M65.8 183.5l1.5 1.5M65.8 183.6l1.4 1.4M65.8 183.6l1.3 1.4-1.3-1.4M65.8 183.7l1.3 1.3M65.8 183.8l1.1 1.2M65.8 184l.9 1M65.8 184.2l.8 .8"/>
<path d="M65.8 184.3l.6 .7M65.8 184.4l.6 .6M65.8 184.5l.4 .5M65.8 184.7l.3 .3M65.8 184.8l.1 .2M65.8 184.9l.1 .1M65.8 180.4l4.5 4.6M65.8 180.6l4.3 4.4M65.8 180.7l4.2 4.3M65.8 180.8l4.1 4.2M65.8 180.9l4 4.1M65.8 181.3l3.6 3.7"/>
<path d="M65.8 181.8l3.1 3.2M65.8 182l3 3M65.8 182.1l2.8 2.9M65.8 183.1l1.8 1.9M65.8 183.2l1.7 1.8M65.8 183.3l1.6 1.7M65.8 183.6l1.3 1.4M65.8 184.2l.7 .8M65.8 184.5l.5 .5M65.8 184.6l.3 .4M65.8 184.7l.2 .3M65.9 185l-.1-.2 6.1-6.2 6.3 6.4"/>
<path d="M66 185l-.2-.3 .2 .3M66.1 185l-.3-.4 5.9-6 6.4 6.4M67.2 185l6.4-6.4 4.8 4.9-1.5 1.5M68.6 185l-2.8-2.9 3.4-3.5 6.4 6.4M68.7 185l-2.9-3 2.9 3M72.7 185l-6.3-6.4-.6 .6 5.7 5.8M72.9 185l-6.4-6.4-.7 .8 5.6 5.6M73 185l5.4-5.4-.9-1 .9 1-5.3 5.4M73.6 185l-6.4-6.4-1.4 1.5 4.8 4.9M75.6 185l2.8-2.9-2.8 2.9M76.3 185l-6.4-6.4-4.1 4.2 2.1 2.2M77.7 185l.7-.7-.6 .7"/>
<path d="M78 185l-6.4-6.4-5.8 5.9 .4 .5M78.4 183.9l-5.2-5.3-6.4 6.4-1-1M78.4 183.4l-4.7-4.8-6.4 6.4M78.4 184.5l-5.8-5.9-6.4 6.4M78.4 181l-4 4M78.4 181.1l-3.8 3.9M78.4 181.5l-3.5 3.5M78.4 181.6l-3.3 3.4M78.4 181.7l-3.3 3.3M78.4 180.8l-4.2 4.2M78.4 181.3l-3.6 3.7M78.4 184.5l-.5 .5 .5-.5"/>
<path d="M78.4 184.8l-.1 .2M78.4 183.8l-1.2 1.2M78.4 181.5l-2.8-2.9-6.3 6.4M78.4 182.2l-2.8 2.8M78.4 183.6l-1.4 1.4M78.4 184.1l-.8 .9 .8-.9M78.4 184.2l-.7 .8-6.4-6.4-5.5 5.6M78.4 181.2l-2.5-2.6-6.4 6.4-3.7-3.8 2.5-2.6 6.4 6.4 3.7-3.7M78.4 182.5l-2.5 2.5 2.5-2.5M78.4 182.8l-2.1 2.2M78.4 183l-2 2M78.4 183.5l-1.4 1.5"/>
<path d="M78.4 183.9l-1.1 1.1M78.4 184l-.9 1M78.4 184.1l-.9 .9M78.4 184.7l-.2 .3M78.4 184.4l-.5 .6M78.4 182.4l-3.7-3.8-6.4 6.4-2.5-2.5M78.4 181.5l-2.8-2.9-6.4 6.4-3.4-3.5M78.4 180.2l-4.8 4.8M78.4 180.3l-4.6 4.7M78.4 181.4l-3.5 3.6M78.4 181.6l-3.4 3.4M78.4 184.4l-5.7-5.8-6.4 6.4-.5-.5"/>
<path d="M78.4 184.6l-5.9-6-6.4 6.4M78.4 184.7l-6.1-6.1-6.4 6.4M78.4 184.3l-.6 .7M78.4 184.9l-.1 .1-6.4-6.4-6.1 6.3M78.4 184.7l-.3 .3M78.4 180.9l-2.2-2.3-6.4 6.4-4-4.1M78.4 180.8l-4.1 4.2M78.4 180.2l-1.5-1.6-6.4 6.4-4.7-4.8 4.7 4.8M78.4 183l-4.3-4.4 4.3 4.4M78.4 183.6l-4.8-5-6.4 6.4M78.4 180.1l-4.8 4.9M78.4 180.3l-4.7 4.7"/>
<path d="M78.4 180.6l-4.3 4.4M78.4 181.5l-3.4 3.5M78.4 182.4l-2.6 2.6M78.4 182.9l-2 2.1M78.4 183.3l-1.7 1.7M78.4 180.1l-4.9 4.9-6.4-6.4-1.3 1.5M78.4 185h.1M78.4 181.3l-2.6-2.7-6.4 6.4M78.4 184.1l-5.4-5.5-6.4 6.4M78.4 180.9l-4 4.1M78.4 181.3l-3.7 3.7M78.4 183.7l-1.2 1.3"/>
<path d="M78.4 184.6l-.3 .4M78.4 182.5l-2.4 2.5-6.4-6.4-3.8 3.9 2.4 2.5M78.4 181.7l-3-3.1-6.4 6.4-3.2-3.3M78.4 183.4l-1.6 1.6M78.4 181l-2.3-2.4-6.4 6.4-3.9-3.9M78.4 182.2l-3.6-3.6-6.4 6.4M78.4 183.1l-4.5-4.5 4.5 4.6M78.4 183.7l-5-5.1-6.4 6.4-1.2-1.3M78.4 180.5l-4.5 4.5M78.4 181.7l-3.2 3.3M78.4 181.8l-3.2 3.2M78.4 182.2l-2.7 2.8 2.7-2.7"/>
<path d="M78.4 183.1l-1.8 1.9M78.4 184.7l-.2 .3-6.4-6.4-6 6.1M78.4 184.9v.1M78.4 184.2l-.8 .8-6.4-6.4-5.4 5.5 .8 .9M78.4 183.7l-1.3 1.3M78.4 184.5l-.4 .5M78.4 184.6l-.4 .4M78.4 184.5l-5.9-5.9-6.4 6.4-.3-.4M78.4 184.9l-6.2-6.3-6.4 6.4M205.8 211.8l-.4 1M206.6 211.8l-.4 1M342.9 215.9v38.1h76.1"/>
<path d="M419 215.9h-76.1v50.8h76.1M167.4 228.7l-.5 1M172.4 238l-.4 1M173.2 238l-.4 1M342.9 228.6h76.1M380.9 228.6v38.1h19.1v-12.7M342.9 241.3h76.1M380.9 254h-19v12.7"/>
</g>
<text font-size="7.9" x="143" y="171.5">SECTION VIEW</text>
<g font-size="4.8">
<text x="167.6" y="51.2">34ft-0in</text>
<text x="237.4" y="62.2">2ft-0in</text>
<text x="167.6" y="69.2">30ft-0in</text>
<text x="29.5" y="108.7">2ft-10in</text>
<text x="112.8" y="146">9ft-0in</text>
<text x="170" y="146">9ft-0in</text>
<text x="227.1" y="146">9ft-0in</text>
</g>
<text font-size="3.7" x="12.7" y="269.5">[Academic use only]</text>
<g font-size="3.2">
<text x="45.7" y="169.3">1</text>
<text x="52.7" y="169.3">in.</text>
<text x="64.5" y="169.3">=</text>
<text x="72.1" y="169.3">4</text>
<text x="79" y="169.3">ft.</text>
</g>
<g font-size="2.5">
<text x="104.8" y="125.3">GIRDER A</text>
<text x="160.6" y="124.9">GIRDER B</text>
<text x="218.7" y="124.9">GIRDER C</text>
<text x="276.3" y="124.9">GIRDER D</text>
<text x="106" y="198.2">NOTES</text>
<text x="106" y="206.7">1. DIAPHRAM SPECS NOTED IN ESPAN 140 DESIGN</text>
<text x="106" y="214.8">2. AASHTO M 164 BOLTS WITH MINIMUM 7//8&quot; DIA.</text>
<text x="113.7" y="222">TO BE USED FOR ANY CONNECTION</text>
<text x="368.7" y="220.2">BRIDGING THE GAP</text>
<text x="373.5" y="225.1">ENGINEERING</text>
<text x="105.6" y="231.7">3. 4 GIRDERS SPACED AT 9' LOOKING FROM A1 TO A2</text>
<text x="105.6" y="241">4. OVERHANG DISTANCE OF 34&quot;</text>
<text x="346.6" y="249.3">11 MARCH 2019</text>
<text x="394.3" y="248.2">1:4</text>
<text x="349.6" y="262.8">MSA</text>
<text x="367.2" y="263.1">BGE</text>
<text x="386.4" y="262.6">NMN</text>
<text x="404.5" y="262.3">102</text>
</g>
<g font-size="1.9">
<text x="345" y="231.6">BRYCE CREEK BRIDGE</text>
<text x="383.1" y="232.5">STEEL PLATE GIRDER</text>
<text x="346" y="239.3">CABELL COUNTY, WV</text>
<text x="351.5" y="235.5">BEGLEY ROAD</text>
<text x="386.9" y="237.8">BRIDGE SECTION</text>
</g>
<g font-size="1.6">
<text x="196.3" y="89.8">1/4 in. IWS INCLUDED</text>
<text x="196.3" y="86.6">8 1/4 in. TOTAL DECK THICKNESS</text>
<text x="172.7" y="105.9">2 in. HAUNCH</text>
</g>
<g font-size="1.3">
<text x="344.3" y="243.2">DATE</text>
<text x="382.9" y="243.7">SCALE</text>
<text x="344" y="256.4">DRAWN BY</text>
<text x="363.1" y="256.4">DESIGNED BY</text>
<text x="381.8" y="256.7">CHECKED BY</text>
<text x="401.4" y="256.6">SHEET</text>
</g>
<text font-size="1" x="222.1" y="115.7">1/2&quot; thick shear stiffeners, 4 1/2&quot; deep</text>
</svg>
